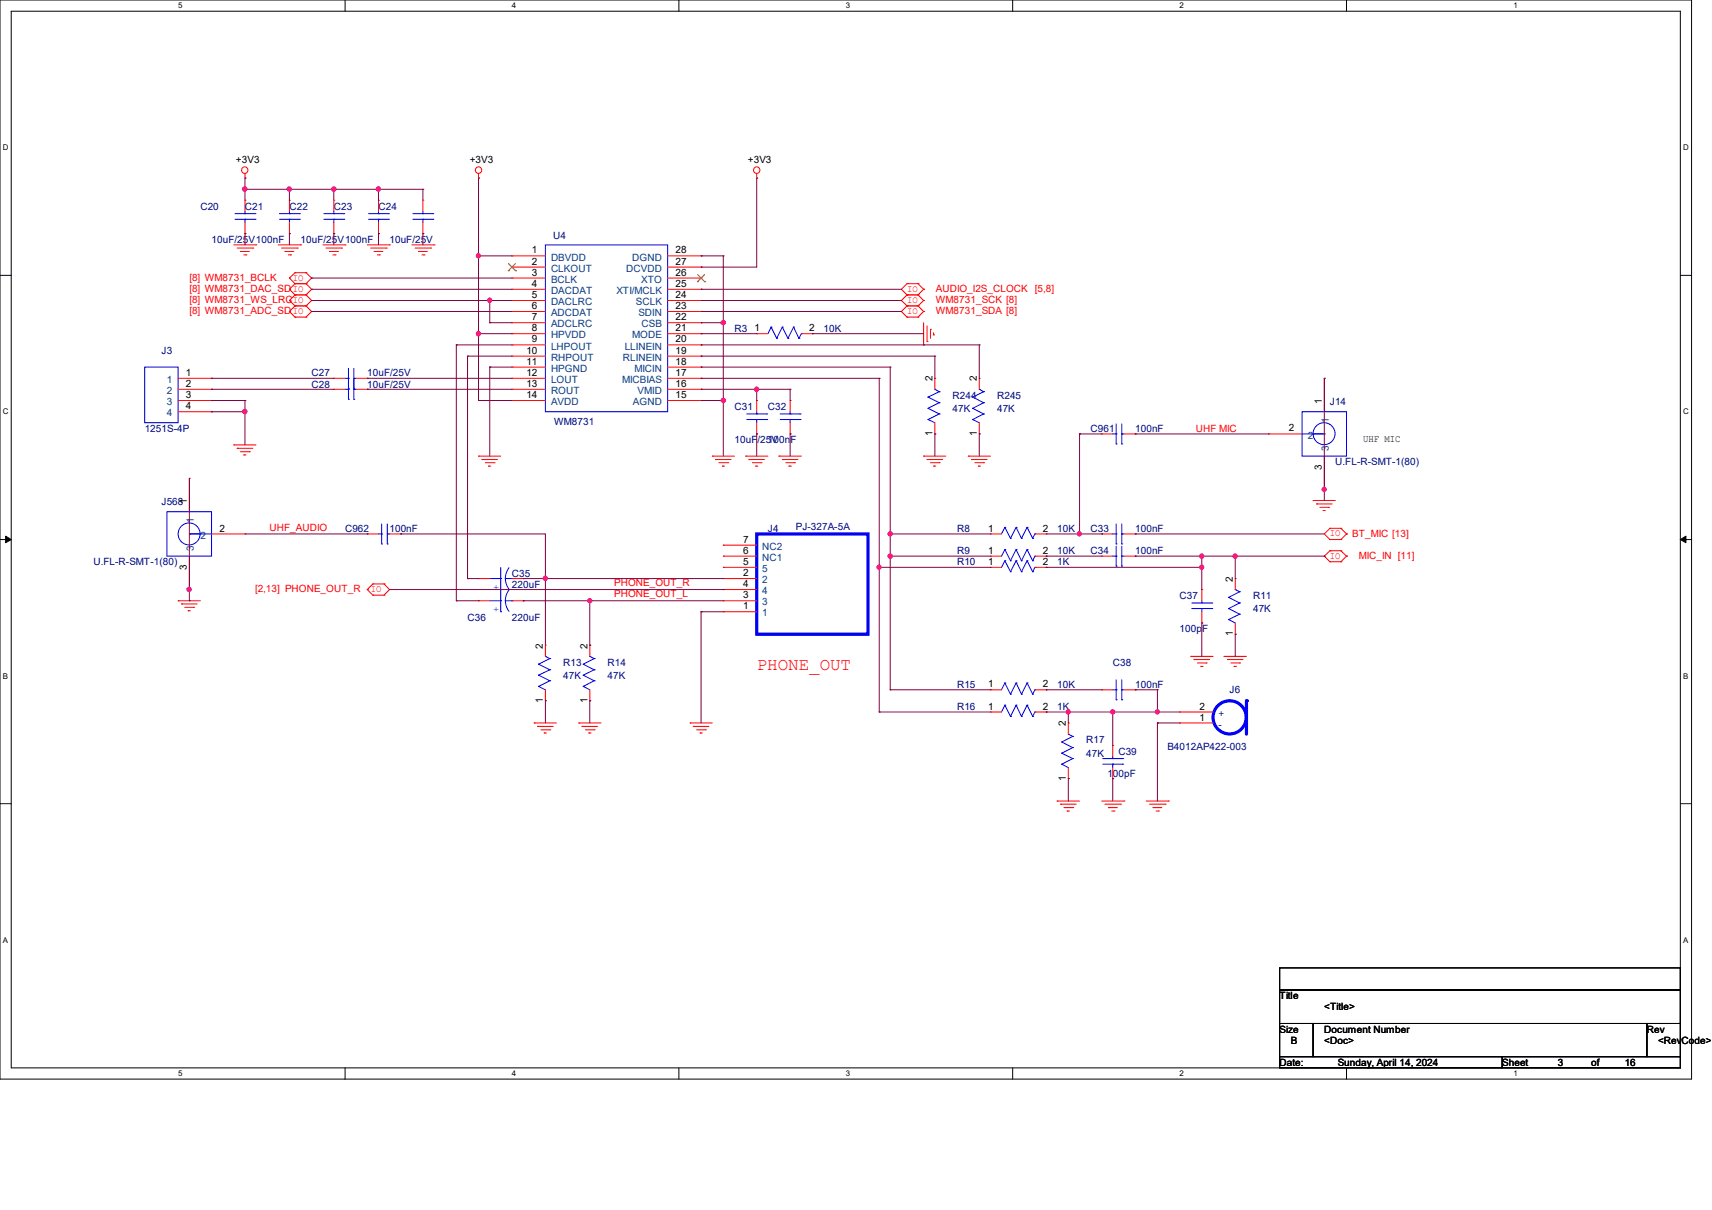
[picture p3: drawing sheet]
<svg xmlns="http://www.w3.org/2000/svg" width="297mm" height="210mm" viewBox="0 0 297 210" stroke-linecap="round" stroke-linejoin="round" font-family="sans-serif">
<g fill="none" stroke="#000" stroke-width=".17">
<path d="M0 0h293.5v187.3h-293.5zM1.9 1.9h289.6v183.4h-289.6zM59.9 0v1.9M117.8 0v1.9M175.7 0v1.9M233.6 0v1.9M0 47.8h1.9M291.5 47.8h2M0 93.6h1.9M1 93l.9 .6-.9 .6zM291.5 93.6l1-.6v1.2zM291.5 93.6h2"/>
<path d="M0 139.5h1.9M291.5 139.5h2M222 168h69.5v3.8h-69.5zM222 171.8h69.5v5.8h-69.5zM222 177.6h5.8v5.8h-5.8zM227.8 177.6h57.9v5.8h-57.9zM285.7 177.6h5.8v5.8h-5.8zM59.9 185.3v2M117.8 185.3v2M175.7 185.3v2M222 183.4h38.6v1.9h-38.6zM233.6 185.3v2"/>
<path d="M260.6 183.4h30.9v1.9h-30.9z"/>
</g>
<path d="M1 93l.9 .6-.9 .6zM291.5 93.6l1-.6v1.2z" fill="#000"/>
<g fill="none" stroke="#f00" stroke-width=".17">
<path d="M42.5 30.9h.1M42.5 34.8h.1M42.5 30.1v.8M42.5 34.8v1.9M42.5 38.6v2M50.2 34.8h.1M50.2 34.8v1.9M50.2 38.6v2M65.7 34.8h.1M65.7 34.8v1.9M65.7 38.6v2M73.4 34.8h.1"/>
<path d="M73.4 34.8v1.9M73.4 38.6v2M83 30.9h.1M83 30.1v.8M131.3 30.9h.1M131.3 30.1v.8M40.6 42.5h3.8M41.1 43.1h2.8M41.7 43.6h.1M41.7 43.6h1.6M42.3 44.2h.4M42.5 40.6h.1"/>
<path d="M42.7 44.2h.1M43.9 43.1h.1M44.4 42.5h.1M48.3 42.5h3.9M48.9 43.1h2.7M49.4 43.6h.1M49.4 43.6h1.6M50 44.2h.4M50.2 48.3h.1M50.2 50.2h.1M50.2 52.2h.1M50.2 54.1h.1"/>
<path d="M50.2 40.6h.1M50.2 48.3l1 .9M50.2 50.2l1 1M50.2 52.2l1 .9M50.2 54.1l1 .9M50.4 44.2h.1M51.2 47.3h.1M51.2 49.2h.1M51.2 51.2h.1M51.2 53.1h.1M51.2 55h.1M51.2 47.3l-1 1"/>
<path d="M51.2 47.3h1.9M51.2 49.2h1.9M51.2 53.1l-1 1M51.2 49.2l-1 1M51.2 51.2h1.9M51.2 51.2l-1 1M51.2 53.1h1.9M51.2 55h1.9M51.6 43.1h.1M52.2 42.5h.1M53.1 47.3h.1M53.1 49.2h.1"/>
<path d="M53.1 51.2h.1M53.1 53.1h.1M53.1 55h.1M53.1 47.3l1 1-1 .9M53.1 51.2l1 1-1 .9M53.1 49.2l1 1-1 1M53.1 53.1l1 1-1 .9M56 42.5h3.9M56.6 43.1h2.7M57.1 43.6h.1M57.1 43.6h1.6M57.7 44.2h.4"/>
<path d="M58.1 44.2h.1M59.3 43.1h.1M59.9 42.5h.1M63.7 42.5h3.9M64.3 43.1h2.7M64.9 43.6h.1M64.9 43.6h1.5M65.4 44.2h.4M65.7 40.6h.1M65.8 44.2h.1M67 43.1h.1M67.6 42.5h.1"/>
<path d="M71.5 42.5h3.8M72 43.1h2.7M72.6 43.6h.1M72.6 43.6h1.5M73.2 44.2h.4M73.4 40.6h.1M73.6 44.2h.1M74.7 43.1h.1M75.3 42.5h.1M88.8 44.4h.1M88.8 46.4h.1M88.8 48.3h.1"/>
<path d="M88.8 50.2h.1M88.8 52.2h.1M88.8 54.1h.1M88.8 56h.1M88.8 57.9h.1M88.8 59.9h.1M88.8 57.9h5.8M88.8 44.4h5.8M88.8 46.4h5.8M88.8 48.3h5.8M88.8 50.2h5.8M88.8 52.2h5.8"/>
<path d="M88.8 54.1h5.8M88.8 56h5.8M88.8 59.9h5.8M115.8 57.9h5.8M115.8 44.4h5.8M115.8 46.4h5.8M115.8 48.3h5.8M115.8 50.2h5.8M115.8 52.2h5.8M115.8 54.1h5.8M115.8 56h5.8M115.8 59.9h5.8"/>
<path d="M121.6 59.9h.1M121.6 57.9h.1M121.6 56h.1M121.6 54.1h.1M121.6 52.2h.1M121.6 50.2h.1M121.6 48.3h.1M121.6 46.4h.1M121.6 44.4h.1M131.3 57.9h.1M131.3 57.9h1.9M139 57.9h1.9"/>
<path d="M140.9 57.9h.1M157.4 49.2h.1M157.4 51.2h.1M157.4 53.1h.1M157.4 55h.1M157.4 49.2h1.9M157.4 51.2h1.9M157.4 53.1h1.9M157.4 55h1.9M157.4 49.2l-1 1 1 1M157.4 53.1l-1 1 1 .9M157.4 51.2l-1 1 1 .9"/>
<path d="M159.3 49.2h.1M159.3 51.2h.1M159.3 53.1h.1M159.3 55h.1M159.3 53.1l.9 1M159.3 49.2l.9 1M159.3 51.2l.9 1M160.2 59.9h.1M160.2 50.2h.1M160.2 52.2h.1M160.2 54.1h.1M160.2 56v3.9"/>
<path d="M160.2 50.2l-.9 1M160.2 52.2l-.9 .9M160.2 54.1l-.9 .9M160.8 59.3h.1M160.8 56.6v2.7M161.4 57.2h.1M161.4 57.2v1.5M162 58.1h.1M162 57.7v.4M30.9 65.7h5.8M30.9 67.6h5.8M30.9 69.5h5.8"/>
<path d="M30.9 71.5h5.8M36.7 65.7h.1M36.7 67.6h.1M36.7 69.5h.1M36.7 71.5h.1M40.6 77.2h.1M40.6 77.2h3.8M41.1 77.8h.1M41.1 77.8h2.8M41.7 78.4h1.6M42.3 79h.1M42.3 79h.4"/>
<path d="M43.3 78.4h.1M57.9 65.7h.1M57.9 67.6h.1M57.9 65.7h2M57.9 67.6h2M61.8 65.7h1.9M61.8 67.6h1.9M63.7 65.7h.1M63.7 67.6h.1M83 79.2h.1M83 79.2h3.9M83.6 79.8h.1"/>
<path d="M83.6 79.8h2.7M88.8 61.8h.1M88.8 63.7h.1M88.8 65.7h.1M88.8 67.6h.1M88.8 69.5h.1M88.8 65.7h5.8M88.8 67.6h5.8M88.8 61.8h5.8M88.8 63.7h5.8M88.8 69.5h5.8M115.8 65.7h5.8"/>
<path d="M115.8 67.6h5.8M115.8 61.8h5.8M115.8 63.7h5.8M115.8 69.5h5.8M121.6 69.5h.1M121.6 67.6h.1M121.6 65.7h.1M121.6 63.7h.1M121.6 61.8h.1M123.6 79.2h.1M123.6 79.2h3.8M124.1 79.8h.1"/>
<path d="M124.1 79.8h2.7M129.4 79.2h.1M129.4 79.2h3.8M129.9 79.8h.1M129.9 79.8h2.7M131.3 69.5h.1M131.3 75.3h.1M131.3 69.5v2M131.3 73.4v1.9M135.1 79.2h.1M135.1 79.2h3.9M135.7 79.8h.1"/>
<path d="M135.7 79.8h2.7M137.1 69.5h.1M137.1 75.3h.1M137.1 69.5v2M137.1 73.4v1.9M160.2 79.2h.1M160.2 79.2h3.9M160.8 79.8h.1M160.8 79.8h2.7M162.2 75.3h.1M162.2 65.7h.1M162.2 65.7v1.9"/>
<path d="M162.2 73.4v1.9M168 79.2h.1M168 79.2h3.8M168.5 79.8h.1M168.5 79.8h2.7M169.9 75.3h.1M169.9 65.7h.1M169.9 65.7v1.9M169.9 73.4v1.9M191.1 75.3h.1M191.1 75.3h1.9M195 75.3h1.9"/>
<path d="M196.9 75.3h.1M220.1 75.3h.1M220.1 75.3h5.8M229.7 65.7h.1M229.7 65.7v5.8M229.7 79.2v5.8M32.9 83h.1M32.9 83v5.8M32.9 96.5v5.8M36.7 92.7h5.8M42.5 92.7h.1M63.7 92.7h.1"/>
<path d="M63.7 92.7h2M67.6 92.7h1.9M69.5 92.7h.1M84.2 80.3h1.5M84.8 80.9h.1M84.8 80.9h.3M85.7 80.3h.1M124.7 80.3h1.6M125.3 80.9h.1M125.3 80.9h.4M125.5 98.5h.1M125.5 94.6h.1"/>
<path d="M125.5 96.5h.1M125.5 96.5h5.8M125.5 98.5h5.8M125.5 94.6h5.8M126.3 80.3h.1M130.5 80.3h1.5M131.1 80.9h.1M131.1 80.9h.4M132 80.3h.1M136.3 80.3h1.5M136.9 80.9h.1M136.9 80.9h.4"/>
<path d="M137.8 80.3h.1M161.4 80.3h1.5M162 80.9h.1M162 80.9h.3M162.9 80.3h.1M169.1 80.3h1.5M169.7 80.9h.1M169.7 80.9h.4M170.6 80.3h.1M171.8 96.5h.1M171.8 98.5h.1M171.8 92.7h.1"/>
<path d="M171.8 92.7h1.9M171.8 96.5h1.9M171.8 98.5h1.9M179.5 92.7h2M179.5 96.5h2M179.5 98.5h2M181.5 96.5h.1M181.5 98.5h.1M181.5 92.7h.1M191.1 96.5h.1M191.1 92.7h.1M191.1 92.7h1.9"/>
<path d="M191.1 96.5h1.9M195 92.7h1.9M195 96.5h1.9M196.9 96.5h.1M196.9 92.7h.1M227.8 86.9h.1M227.8 86.9h3.8M228.4 87.5h.1M228.4 87.5h2.7M229 88.1h1.5M229.5 88.6h.1M229.5 88.6h.4"/>
<path d="M229.7 85h.1M230.5 88.1h.1M230.7 95.6h.1M230.7 97.5h.1M230.7 91.7h.1M230.7 93.6h.1M230.7 95.6l-1 .9 1 1M230.7 95.6h1.9M230.7 97.5h1.9M230.7 91.7l-1 1 1 .9M230.7 91.7h1.9M230.7 93.6h1.9"/>
<path d="M232.6 95.6h.1M232.6 97.5h.1M232.6 91.7h.1M232.6 93.6h.1M232.6 95.6l1 .9M232.6 91.7l1 1M233.6 96.5h.1M233.6 92.7h.1M233.6 96.5l-1 1M233.6 92.7l-1 .9M30.9 104.3h.1M30.9 104.3h3.9"/>
<path d="M31.5 104.8h.1M31.5 104.8h2.7M32 105.4h1.6M32.6 106h.1M32.6 106h.4M32.9 102.3h.1M33.6 105.4h.1M63.7 102.3h.1M63.7 102.3l1 1M64.7 101.3h.1M64.7 103.3h.1M64.7 101.3l-1 1"/>
<path d="M64.7 101.3h1.9M64.7 103.3h1.9M66.6 101.3h.1M66.6 103.3h.1M66.6 101.3l1 1-1 1M83 100.4h.1M83 104.3h.1M83 104.3h2M83 100.4h2M88.8 104.3h2M88.8 100.4h2M90.8 100.4h.1"/>
<path d="M90.8 104.3h.1M94.6 112h.1M94.6 112v1.9M94.6 119.7v1.9M102.3 112h.1M102.3 112v1.9M102.3 119.7v1.9M125.5 100.4h.1M125.5 106.2h.1M125.5 104.3h.1M125.5 102.3h.1M125.5 104.3h5.8"/>
<path d="M125.5 100.4h5.8M125.5 106.2h5.8M125.5 102.3h5.8M171.8 119.7h.1M171.8 119.7h1.9M179.5 119.7h2M181.5 119.7h.1M191.1 119.7h.1M191.1 119.7h1.9M195 119.7h1.9M196.9 119.7h.1M206.6 113.9h.1"/>
<path d="M206.6 113.9h3.8M207.1 114.5h.1M207.1 114.5h2.7M207.7 115.1h1.6M208.3 115.7h.1M208.3 115.7h.4M208.5 102.3h.1M208.5 108.1h.1M208.5 102.3v2M208.5 106.2v1.9M209.3 115.1h.1M212.3 113.9h.1"/>
<path d="M212.3 113.9h3.9M212.9 114.5h.1M212.9 114.5h2.7M213.5 115.1h1.6M214.1 115.7h.1M214.1 115.7h.4M214.3 110.1h.1M214.3 100.4h.1M214.3 100.4v1.9M214.3 108.1v2M215.1 115.1h.1M92.7 125.5h.1"/>
<path d="M92.7 125.5h3.8M93.3 126.1h.1M93.3 126.1h2.7M93.9 126.7h1.5M94.4 127.2h.1M94.4 127.2h.4M94.6 121.6h.1M95.4 126.7h.1M100.4 125.5h.1M100.4 125.5h3.9M101 126.1h.1M101 126.1h2.7"/>
<path d="M101.6 126.7h1.5M102.2 127.2h.1M102.2 127.2h.3M102.3 121.6h.1M103.1 126.7h.1M119.7 125.5h.1M119.7 125.5h3.9M120.3 126.1h.1M120.3 126.1h2.7M120.9 126.7h1.5M121.5 127.2h.1M121.5 127.2h.3"/>
<path d="M122.4 126.7h.1M171.8 123.6h.1M171.8 123.6h1.9M179.5 123.6h2M181.5 123.6h.1M183.4 139h.1M183.4 139h3.9M184 139.6h.1M184 139.6h2.7M185.3 135.1h.1M185.3 125.5h.1M185.3 125.5v1.9"/>
<path d="M185.3 133.2v1.9M191.1 139h3.9M191.7 139.6h2.7M193 129.4h.1M193 135.1h.1M193 129.4v1.9M193 133.2v1.9M194.4 139.6h.1M195 139h.1M198.8 139h3.9M199.4 139.6h2.7M202.1 139.6h.1"/>
<path d="M202.7 139h.1M184.6 140.2h1.5M185.1 140.8h.1M185.1 140.8h.4M186.1 140.2h.1M192.3 140.2h.1M192.3 140.2h1.5M192.9 140.8h.4M193.3 140.8h.1M200 140.2h.1M200 140.2h1.5M200.6 140.8h.4"/>
<path d="M201 140.8h.1"/>
<circle cx="42.4" cy="29.5" r=".56"/>
<circle cx="83" cy="29.5" r=".56"/>
<circle cx="131.3" cy="29.5" r=".56"/>
</g>
<g fill="none" stroke="#00f" stroke-width=".17">
<path d="M40.8 38.1h3.4M40.8 37.1h3.4M42.5 37.1h.1M42.5 38.1h.1M42.5 36.7v.4M42.5 38.1v.5M44.2 38.1h.1M44.2 37.1h.1M48.5 38.1h3.4M48.5 37.1h3.4M50.2 37.1h.1M50.2 38.1h.1"/>
<path d="M50.2 36.7v.4M50.2 38.1v.5M51.9 38.1h.1M51.9 37.1h.1M63.9 38.1h3.5M63.9 37.1h3.5M65.7 37.1h.1M65.7 38.1h.1M65.7 36.7v.4M65.7 38.1v.5M67.4 38.1h.1M67.4 37.1h.1"/>
<path d="M71.6 38.1h3.5M71.6 37.1h3.5M73.4 37.1h.1M73.4 38.1h.1M73.4 36.7v.4M73.4 38.1v.5M75.1 38.1h.1M75.1 37.1h.1M94.6 42.5h21.2v29h-21.2zM133.8 56.8h.1M133.8 56.8l.9 1.9M133.8 56.8l-.6 1.1"/>
<path d="M134.7 58.7h.1M135.7 56.8h.1M135.7 56.8l-1 1.9M135.7 56.8l1 1.9M136.7 58.7h.1M137.7 56.8h.1M137.7 56.8l-1 1.9M137.7 56.8l.9 1.9M138.6 58.7h.1M139 57.9h.1M139 57.9l-.4 .8M25.1 63.7h5.8v9.7h-5.8z"/>
<path d="M59.9 65.7h.6M59.9 67.6h.6M60.5 67.4h.1M60.5 65.7h.1M60.5 69.3h.1M60.5 67.6h.1M60.5 63.9v5.4M61.4 65.7h.1M61.4 67.4h.1M61.4 67.6h.1M61.4 69.3h.1M61.4 65.7h.4"/>
<path d="M61.4 63.9v5.4M61.4 67.6h.4M129.5 72.8h3.5M129.5 71.8h3.5M131.3 71.8h.1M131.3 72.8h.1M131.3 71.5v.3M131.3 72.8v.6M133 72.8h.1M133 71.8h.1M135.3 72.8h3.5M135.3 71.8h3.5"/>
<path d="M137.1 71.8h.1M137.1 72.8h.1M137.1 71.5v.3M137.1 72.8v.6M138.8 72.8h.1M138.8 71.8h.1M161 70.9h.1M161 72.8h.1M161 68.9h.1M161 70.9l1.9 .9M161 72.8l1.2 .6M161 68.9l1.9 1"/>
<path d="M162.2 67.6h.1M162.2 67.6l.7 .4M162.9 71.8h.1M162.9 69.9h.1M162.9 68h.1M162.9 71.8l-1.9 1M162.9 69.9l-1.9 1M162.9 68l-1.9 .9M168.7 70.9h.1M168.7 72.8h.1M168.7 68.9h.1M168.7 70.9l1.9 .9"/>
<path d="M168.7 72.8l1.2 .6M168.7 68.9l1.9 1M169.9 67.6h.1M169.9 67.6l.7 .4M170.6 71.8h.1M170.6 69.9h.1M170.6 68h.1M170.6 71.8l-1.9 1M170.6 69.9l-1.9 1M170.6 68l-1.9 .9M193 75.3h.6M193.6 77h.1"/>
<path d="M193.6 75.3h.1M193.6 73.6v3.4M194.6 75.3h.1M194.6 77h.1M194.6 75.3h.4M194.6 73.6v3.4M225.9 71.5h7.7v7.7h-7.7zM225.9 75.3h3.8M227.8 75.3h.1M229.7 75.3h.1M29 88.8h7.7v7.7h-7.7zM32.9 92.7h.1"/>
<path d="M32.9 92.7h3.8M34.8 92.7h.1M65.7 92.7h.5M66.2 94.4h.1M66.2 92.7h.1M66.2 90.9v3.5M67.2 92.7h.1M67.2 94.4h.1M67.2 92.7h.4M67.2 90.9v3.5M86.9 98.5v7.7M88.3 98.5l-.5 1.1-.1 .8"/>
<path d="M174.3 95.4h.1M174.3 97.3h.1M174.3 91.5h.1M174.3 95.4l1 1.9M174.3 95.4l-.6 1.1M174.3 97.3l1 1.9M174.3 97.3l-.6 1.2M174.3 91.5l1 1.9M174.3 91.5l-.6 1.2M175.3 97.3h.1M175.3 99.2h.1M175.3 93.4h.1"/>
<path d="M176.3 95.4h.1M176.3 97.3h.1M176.3 91.5h.1M176.3 95.4l-1 1.9M176.3 95.4l.9 1.9M176.3 97.3l-1 1.9M176.3 97.3l.9 1.9M176.3 91.5l-1 1.9M176.3 91.5l.9 1.9M177.2 97.3h.1M177.2 99.2h.1M177.2 93.4h.1"/>
<path d="M178.2 95.4h.1M178.2 97.3h.1M178.2 91.5h.1M178.2 95.4l-1 1.9M178.2 95.4l1 1.9M178.2 97.3l-1 1.9M178.2 97.3l1 1.9M178.2 91.5l-1 1.9M178.2 91.5l1 1.9M179.2 97.3h.1M179.2 99.2h.1M179.2 93.4h.1"/>
<path d="M179.5 96.5h.1M179.5 98.5h.1M179.5 92.7h.1M179.5 96.5l-.3 .8M179.5 92.7l-.3 .7M179.5 98.5l-.3 .7M193 92.7h.6M193 96.5h.6M193.6 98.3h.1M193.6 96.5h.1M193.6 94.4h.1M193.6 92.7h.1"/>
<path d="M193.6 90.9v3.5M193.6 94.8v3.5M194.6 96.5h.1M194.6 98.3h.1M194.6 92.7h.1M194.6 94.4h.1M194.6 92.7h.4M194.6 90.9v3.5M194.6 94.8v3.5M194.6 96.5h.4M85 100.4h1.9M85 104.3h1.9"/>
<path d="M86.9 102.3h.1M86.9 100.4h.1M86.9 106.2h.1M86.9 104.3h.1M87.7 100.4l.2 1.2 .4 .7M87.7 104.3l.2 1.1 .4 .7M87.7 100.4h1.1M87.7 104.3h1.1M88.3 102.4l-.5 1.1-.1 .8M88.8 100.4h.1M88.8 104.3h.1M93.4 117.2h.1"/>
<path d="M93.4 119.1h.1M93.4 115.3h.1M93.4 117.2l2 1M93.4 119.1l1.2 .6M93.4 115.3l2 .9M94.6 113.9h.1M94.6 113.9l.8 .4M95.4 118.2h.1M95.4 116.2h.1M95.4 114.3h.1M95.4 118.2l-2 .9M95.4 116.2l-2 1"/>
<path d="M95.4 114.3l-2 1M101.2 117.2h.1M101.2 119.1h.1M101.2 115.3h.1M101.2 117.2l1.9 1M101.2 119.1l1.1 .6M101.2 115.3l1.9 .9M102.3 113.9h.1M102.3 113.9l.8 .4M103.1 118.2h.1M103.1 116.2h.1M103.1 114.3h.1"/>
<path d="M103.1 118.2l-1.9 .9M103.1 116.2l-1.9 1M103.1 114.3l-1.9 1M174.3 118.5h.1M174.3 118.5l1 2M174.3 118.5l-.6 1.2M176.3 118.5h.1M176.3 118.5l-1 2M176.3 118.5l.9 2M178.2 118.5h.1M178.2 118.5l-1 2M178.2 118.5l1 2"/>
<path d="M179.5 119.7h.1M179.5 119.7l-.3 .8M193 119.7h.6M193.6 119.7h.1M193.6 118v3.5M194.6 119.7h.1M194.6 118v3.5M194.6 119.7h.4M206.8 105.6h3.4M206.8 104.6h3.4M208.5 104.6h.1M208.5 105.6h.1"/>
<path d="M208.5 104.3v.3M208.5 105.6v.6M210.2 105.6h.1M210.2 104.6h.1M213.1 105.6h.1M213.1 107.5h.1M213.1 103.7h.1M213.1 105.6l2 1M213.1 107.5l1.2 .6M213.1 103.7l2 .9M214.3 102.3h.1M214.3 102.3l.8 .4"/>
<path d="M215.1 106.6h.1M215.1 104.6h.1M215.1 102.7h.1M215.1 106.6l-2 .9M215.1 104.6l-2 1M215.1 102.7l-2 1M174.3 122.4h.1M174.3 122.4l1 1.9M174.3 122.4l-.6 1.2M175.3 124.3h.1M175.3 120.5h.1M176.3 122.4h.1"/>
<path d="M176.3 122.4l-1 1.9M176.3 122.4l.9 1.9M177.2 124.3h.1M177.2 120.5h.1M178.2 122.4h.1M178.2 122.4l-1 1.9M178.2 122.4l1 1.9M179.2 124.3h.1M179.2 120.5h.1M179.5 123.6h.1M179.5 123.6l-.3 .7M184.2 130.7h.1"/>
<path d="M184.2 132.6h.1M184.2 128.8h.1M184.2 130.7l1.9 1M184.2 132.6l1.1 .6M184.2 128.8l1.9 1M185.3 127.4h.1M185.3 127.4l.8 .4M186.1 131.7h.1M186.1 129.8h.1M186.1 127.8h.1M186.1 131.7l-1.9 .9M186.1 129.8l-1.9 .9"/>
<path d="M186.1 127.8l-1.9 1M191.3 132.6h3.5M191.3 131.7h3.5M193 131.7h.1M193 132.6h.1M193 131.3v.4M193 132.6v.6M193.6 121.5h.1M194.6 121.5h.1M194.8 132.6h.1M194.8 131.7h.1"/>
<circle cx="229.7" cy="75.3" r="1.91"/>
<circle cx="32.8" cy="92.7" r="1.91"/>
</g>
<path d="M88.2 47h.1M88.2 45.8l1.3 1.2M89.4 45.8l-1.2 1.2M89.5 47h.1M121 48.9h.1M121 47.7l1.3 1.2M122.2 47.7l-1.2 1.2M122.3 48.9h.1" fill="none" stroke="#804000" stroke-width=".17"/>
<g fill="none" stroke="#00f" stroke-width=".55">
<path d="M131.3 92.7h19.3v17.4h-19.3zM216.2 121.6v5.8"/>
<circle cx="213.3" cy="124.5" r="2.88"/>
</g>
<circle cx="216.2" cy="121.6" r=".28" fill="#00f"/>
<path d="M57.9 34.8h.1M57.9 34.8v1.9M57.9 38.6v2M57.9 40.6h.1M204.6 125.5h.1M204.6 123.6h.1M204.6 125.5h5.8M204.6 123.6h5.8" fill="none" stroke="#f00" stroke-width=".17"/>
<path d="M56.2 38.1h3.4M56.2 37.1h3.4M57.9 37.1h.1M57.9 38.1h.1M57.9 36.7v.4M57.9 38.1v.5M59.6 38.1h.1M59.6 37.1h.1" fill="none" stroke="#00f" stroke-width=".17"/>
<path d="M83 30.9h.1M83 30.9v27M83 44.4h.1M83 44.4h5.8M83 69.5h.1M83 69.5h5.8" fill="none" stroke="#800040" stroke-width=".17"/>
<circle cx="83" cy="57.9" r=".37" fill="#f0f"/>
<circle cx="83" cy="57.9" r=".37" fill="none" stroke="#f0f" stroke-width=".17"/>
<circle cx="83" cy="44.4" r=".36" fill="#f0f"/>
<circle cx="83" cy="44.4" r=".36" fill="none" stroke="#f0f" stroke-width=".17"/>
<path d="M54.1 48.3h.1M54.1 50.2h.1M54.1 52.2h.1M54.1 48.3h34.7M54.1 50.2h34.7M54.1 52.2h30.9M83 57.9h.1M83 57.9h5.8M83 57.9v11.6" fill="none" stroke="#800040" stroke-width=".17"/>
<circle cx="84.9" cy="52.1" r=".37" fill="#f0f"/>
<circle cx="84.9" cy="52.1" r=".37" fill="none" stroke="#f0f" stroke-width=".17"/>
<g fill="none" stroke="#800040" stroke-width=".17">
<path d="M54.1 54.1h.1M54.1 54.1h34.7M36.7 65.7h.1M36.7 67.6h.1M36.7 65.7h21.2M36.7 67.6h21.2M63.7 65.7h.1M63.7 67.6h.1M63.7 65.7h25.1M63.7 67.6h25.1M85 63.7h.1M85 63.7v15.5"/>
<path d="M85 63.7h3.8M125.5 69.5h.1M125.5 69.5v9.7"/>
</g>
<circle cx="125.5" cy="69.5" r=".37" fill="#f0f"/>
<circle cx="125.5" cy="69.5" r=".37" fill="none" stroke="#f0f" stroke-width=".17"/>
<path d="M125.5 44.4h.1M125.5 44.4v11.6M121.6 69.5h.1M121.6 69.5h3.9" fill="none" stroke="#800040" stroke-width=".17"/>
<circle cx="125.5" cy="56" r=".37" fill="#f0f"/>
<circle cx="125.5" cy="56" r=".37" fill="none" stroke="#f0f" stroke-width=".17"/>
<path d="M42.5 30.9h.1M42.5 30.9v2M131.3 30.9h.1M131.3 30.9v15.5h-9.7M121.6 44.4h.1M121.6 46.4h.1M121.6 44.4h3.9" fill="none" stroke="#800040" stroke-width=".17"/>
<circle cx="42.5" cy="32.8" r=".38" fill="#f0f"/>
<circle cx="42.5" cy="32.8" r=".38" fill="none" stroke="#f0f" stroke-width=".17"/>
<path d="M42.5 32.9h.1M42.5 32.9v1.9M50.2 32.9h.1M50.2 32.9v1.9M57.9 32.9h.1M57.9 32.9v1.9M42.5 40.6h.1M42.5 40.6v1.9M50.2 40.6h.1M50.2 40.6v1.9M57.9 40.6h.1M57.9 40.6v1.9" fill="none" stroke="#800040" stroke-width=".17"/>
<circle cx="57.9" cy="32.8" r=".38" fill="#f0f"/>
<circle cx="57.9" cy="32.8" r=".38" fill="none" stroke="#f0f" stroke-width=".17"/>
<path d="M50.2 32.9h.1M50.2 32.9h7.7M65.7 32.9h.1M65.7 32.9h7.7M65.7 32.9v1.9M73.4 32.9h.1M73.4 32.9v1.9M65.7 40.6h.1M65.7 40.6v1.9M73.4 40.6h.1M73.4 40.6v1.9" fill="none" stroke="#800040" stroke-width=".17"/>
<circle cx="65.6" cy="32.8" r=".37" fill="#f0f"/>
<circle cx="65.6" cy="32.8" r=".37" fill="none" stroke="#f0f" stroke-width=".17"/>
<path d="M42.5 32.9h.1M42.5 32.9h7.7" fill="none" stroke="#800040" stroke-width=".17"/>
<circle cx="50.2" cy="32.8" r=".37" fill="#f0f"/>
<circle cx="50.2" cy="32.8" r=".37" fill="none" stroke="#f0f" stroke-width=".17"/>
<g fill="none" stroke="#800040" stroke-width=".17">
<path d="M57.9 32.9h.1M57.9 32.9h7.8M121.6 56h.1M121.6 50.2h.1M121.6 52.2h.1M121.6 54.1h.1M121.6 57.9h.1M121.6 59.9h.1M121.6 56h3.9M121.6 50.2h34.8M121.6 52.2h34.8M121.6 54.1h34.8"/>
<path d="M121.6 57.9h9.7M121.6 59.9h48.3M125.5 56h.1M125.5 56v13.5M140.9 57.9h.1M140.9 57.9h19.3M121.6 61.8h.1M121.6 61.8h40.6M208.5 96.5h.1M208.5 96.5v2M214.3 96.5h.1M214.3 96.5v3.9"/>
<path d="M214.3 96.5h15.4M229.7 96.5h.1M208.5 108.1h.1M208.5 108.1v5.8M214.3 110.1h.1M214.3 110.1v3.8"/>
</g>
<circle cx="214.3" cy="96.5" r=".37" fill="#f0f"/>
<circle cx="214.3" cy="96.5" r=".37" fill="none" stroke="#f0f" stroke-width=".17"/>
<path d="M181.5 96.5h.1M181.5 98.5h.1M181.5 96.5h9.6M181.5 98.5h27M196.9 96.5h.1M196.9 96.5h11.6" fill="none" stroke="#800040" stroke-width=".17"/>
<circle cx="208.5" cy="98.4" r=".36" fill="#f0f"/>
<circle cx="208.5" cy="98.4" r=".36" fill="none" stroke="#f0f" stroke-width=".17"/>
<path d="M208.5 98.5h.1M208.5 96.5h.1M208.5 98.5v3.8M208.5 96.5h5.8" fill="none" stroke="#800040" stroke-width=".17"/>
<circle cx="208.5" cy="96.5" r=".37" fill="#f0f"/>
<circle cx="208.5" cy="96.5" r=".37" fill="none" stroke="#f0f" stroke-width=".17"/>
<path d="M90.8 100.4h.1M90.8 104.3h.1M90.8 100.4h3.8M90.8 104.3h34.7M102.3 104.3h.1M94.6 121.6h.1M94.6 121.6v3.9M102.3 121.6h.1M102.3 121.6v3.9" fill="none" stroke="#800040" stroke-width=".17"/>
<circle cx="102.3" cy="104.2" r=".36" fill="#f0f"/>
<circle cx="102.3" cy="104.2" r=".36" fill="none" stroke="#f0f" stroke-width=".17"/>
<g fill="none" stroke="#800040" stroke-width=".17">
<path d="M79.2 59.9h.1M79.2 59.9h9.6M79.2 59.9v44.4M81.1 61.8h.1M81.1 61.8h7.7M81.1 61.8v38.6M121.6 63.7h.1M121.6 65.7h.1M121.6 63.7h32.8M121.6 65.7h30.9M152.5 65.7h.1M152.5 65.7v32.8"/>
<path d="M154.4 63.7h.1M154.4 63.7v29M154.4 96.5h.1M154.4 96.5h17.4M81.1 100.4h.1M102.3 112h.1M102.3 104.3v7.7"/>
</g>
<circle cx="152.5" cy="98.4" r=".36" fill="#f0f"/>
<circle cx="152.5" cy="98.4" r=".36" fill="none" stroke="#f0f" stroke-width=".17"/>
<path d="M36.7 69.5h.1M36.7 71.5h.1M36.7 69.5h5.8M42.5 69.5h.1M42.5 69.5v2h-5.8M152.5 98.5h.1M152.5 98.5h19.3" fill="none" stroke="#800040" stroke-width=".17"/>
<circle cx="42.5" cy="71.4" r=".38" fill="#f0f"/>
<circle cx="42.5" cy="71.4" r=".38" fill="none" stroke="#f0f" stroke-width=".17"/>
<path d="M42.5 71.5h.1M42.5 71.5v5.7M121.6 67.6h.1M121.6 67.6h9.7M131.3 75.3h.1M131.3 75.3v3.9M137.1 75.3h.1M137.1 75.3v3.9" fill="none" stroke="#800040" stroke-width=".17"/>
<circle cx="131.2" cy="67.6" r=".37" fill="#f0f"/>
<circle cx="131.2" cy="67.6" r=".37" fill="none" stroke="#f0f" stroke-width=".17"/>
<g fill="none" stroke="#800040" stroke-width=".17">
<path d="M85 52.2h.1M85 56h.1M85 52.2v3.8M85 52.2h3.8M85 56h3.8M131.3 67.6h.1M131.3 67.6v1.9M131.3 67.6h5.8M137.1 67.6h.1M137.1 67.6v1.9M67.6 102.3h57.9M121.6 106.2h.1"/>
<path d="M121.6 106.2h3.9M121.6 106.2v19.3M125.5 102.3h.1M181.5 123.6h.1M181.5 123.6h3.8M193 135.1h.1M193 123.6h.1M193 123.6v5.8M193 135.1v3.9M193 123.6h7.8M200.8 125.5h.1M200.8 125.5v13.5"/>
<path d="M200.8 125.5h3.8"/>
</g>
<circle cx="185.3" cy="123.5" r=".36" fill="#f0f"/>
<circle cx="185.3" cy="123.5" r=".36" fill="none" stroke="#f0f" stroke-width=".17"/>
<g fill="none" stroke="#800040" stroke-width=".17">
<path d="M152.5 98.5h.1M152.5 98.5v25.1M154.4 96.5h.1M154.4 96.5v23.2M154.4 119.7h.1M154.4 119.7h17.4M181.5 119.7h.1M181.5 119.7h9.6M152.5 123.6h.1M152.5 123.6h19.3M185.3 135.1h.1M185.3 123.6h.1"/>
<path d="M185.3 123.6h7.7M185.3 123.6v1.9M185.3 135.1v3.9"/>
</g>
<circle cx="193.1" cy="123.5" r=".37" fill="#f0f"/>
<circle cx="193.1" cy="123.5" r=".37" fill="none" stroke="#f0f" stroke-width=".17"/>
<path d="M196.9 119.7h.1M196.9 119.7h3.9M200.8 119.7h.1M200.8 119.7v3.9M200.8 123.6h.1M200.8 123.6h3.8" fill="none" stroke="#800040" stroke-width=".17"/>
<circle cx="200.8" cy="123.5" r=".36" fill="#f0f"/>
<circle cx="200.8" cy="123.5" r=".36" fill="none" stroke="#f0f" stroke-width=".17"/>
<path d="M154.4 92.7h.1M154.4 92.7h17.4M154.4 92.7v3.8M94.6 100.4h.1M94.6 100.4h30.9M94.6 100.4v11.6" fill="none" stroke="#800040" stroke-width=".17"/>
<circle cx="154.4" cy="96.5" r=".38" fill="#f0f"/>
<circle cx="154.4" cy="96.5" r=".38" fill="none" stroke="#f0f" stroke-width=".17"/>
<circle cx="154.4" cy="92.6" r=".37" fill="#f0f"/>
<circle cx="154.4" cy="92.6" r=".37" fill="none" stroke="#f0f" stroke-width=".17"/>
<path d="M181.5 92.7h5.8M187.3 92.7h.1" fill="none" stroke="#800040" stroke-width=".17"/>
<circle cx="187.3" cy="92.6" r=".37" fill="#f0f"/>
<circle cx="187.3" cy="92.6" r=".37" fill="none" stroke="#f0f" stroke-width=".17"/>
<g fill="none" stroke="#800040" stroke-width=".17">
<path d="M169.9 59.9h.1M169.9 59.9v5.8M162.2 75.3h.1M162.2 61.8h.1M162.2 61.8v3.9M162.2 75.3v3.9M169.9 75.3h.1M169.9 75.3v3.9M187.3 75.3h.1M187.3 75.3v17.4h3.8M187.3 75.3h3.8M196.9 75.3h.1"/>
<path d="M196.9 75.3h23.2M229.7 65.7h.1M229.7 65.7v21.2M191.1 92.7h.1M196.9 92.7h.1M196.9 92.7h32.8M229.7 85h.1M79.2 104.3h.1M79.2 104.3h3.8M81.1 100.4h.1M81.1 100.4h1.9"/>
</g>
<circle cx="229.7" cy="84.9" r=".36" fill="#f0f"/>
<circle cx="229.7" cy="84.9" r=".36" fill="none" stroke="#f0f" stroke-width=".17"/>
<path d="M69.5 92.7h.1M69.5 92.7h25.1v7.7M94.6 100.4h.1" fill="none" stroke="#800040" stroke-width=".17"/>
<circle cx="94.6" cy="100.4" r=".37" fill="#f0f"/>
<circle cx="94.6" cy="100.4" r=".37" fill="none" stroke="#f0f" stroke-width=".17"/>
<path d="M32.9 83v19.3M42.5 92.7h21.2M63.7 92.7h.1M32.9 102.3h.1" fill="none" stroke="#800040" stroke-width=".17"/>
<circle cx="32.8" cy="102.3" r=".37" fill="#f0f"/>
<circle cx="32.8" cy="102.3" r=".37" fill="none" stroke="#f0f" stroke-width=".17"/>
<path d="M32.9 104.3h.1M32.9 102.3v2" fill="none" stroke="#800040" stroke-width=".17"/>
<circle cx="83" cy="57.9" r=".37" fill="#f0f"/>
<circle cx="83" cy="57.9" r=".37" fill="none" stroke="#f0f" stroke-width=".17"/>
<circle cx="83" cy="44.4" r=".36" fill="#f0f"/>
<circle cx="83" cy="44.4" r=".36" fill="none" stroke="#f0f" stroke-width=".17"/>
<circle cx="84.9" cy="52.1" r=".37" fill="#f0f"/>
<circle cx="84.9" cy="52.1" r=".37" fill="none" stroke="#f0f" stroke-width=".17"/>
<circle cx="125.5" cy="69.5" r=".37" fill="#f0f"/>
<circle cx="125.5" cy="69.5" r=".37" fill="none" stroke="#f0f" stroke-width=".17"/>
<circle cx="125.5" cy="56" r=".37" fill="#f0f"/>
<circle cx="125.5" cy="56" r=".37" fill="none" stroke="#f0f" stroke-width=".17"/>
<circle cx="42.5" cy="32.8" r=".38" fill="#f0f"/>
<circle cx="42.5" cy="32.8" r=".38" fill="none" stroke="#f0f" stroke-width=".17"/>
<circle cx="57.9" cy="32.8" r=".38" fill="#f0f"/>
<circle cx="57.9" cy="32.8" r=".38" fill="none" stroke="#f0f" stroke-width=".17"/>
<circle cx="65.6" cy="32.8" r=".37" fill="#f0f"/>
<circle cx="65.6" cy="32.8" r=".37" fill="none" stroke="#f0f" stroke-width=".17"/>
<circle cx="50.2" cy="32.8" r=".37" fill="#f0f"/>
<circle cx="50.2" cy="32.8" r=".37" fill="none" stroke="#f0f" stroke-width=".17"/>
<circle cx="214.3" cy="96.5" r=".37" fill="#f0f"/>
<circle cx="214.3" cy="96.5" r=".37" fill="none" stroke="#f0f" stroke-width=".17"/>
<circle cx="208.5" cy="98.4" r=".36" fill="#f0f"/>
<circle cx="208.5" cy="98.4" r=".36" fill="none" stroke="#f0f" stroke-width=".17"/>
<circle cx="208.5" cy="96.5" r=".37" fill="#f0f"/>
<circle cx="208.5" cy="96.5" r=".37" fill="none" stroke="#f0f" stroke-width=".17"/>
<circle cx="102.3" cy="104.2" r=".36" fill="#f0f"/>
<circle cx="102.3" cy="104.2" r=".36" fill="none" stroke="#f0f" stroke-width=".17"/>
<circle cx="152.5" cy="98.4" r=".36" fill="#f0f"/>
<circle cx="152.5" cy="98.4" r=".36" fill="none" stroke="#f0f" stroke-width=".17"/>
<circle cx="42.5" cy="71.4" r=".38" fill="#f0f"/>
<circle cx="42.5" cy="71.4" r=".38" fill="none" stroke="#f0f" stroke-width=".17"/>
<circle cx="131.2" cy="67.6" r=".37" fill="#f0f"/>
<circle cx="131.2" cy="67.6" r=".37" fill="none" stroke="#f0f" stroke-width=".17"/>
<circle cx="185.3" cy="123.5" r=".36" fill="#f0f"/>
<circle cx="185.3" cy="123.5" r=".36" fill="none" stroke="#f0f" stroke-width=".17"/>
<circle cx="193.1" cy="123.5" r=".37" fill="#f0f"/>
<circle cx="193.1" cy="123.5" r=".37" fill="none" stroke="#f0f" stroke-width=".17"/>
<circle cx="200.8" cy="123.5" r=".36" fill="#f0f"/>
<circle cx="200.8" cy="123.5" r=".36" fill="none" stroke="#f0f" stroke-width=".17"/>
<circle cx="154.4" cy="96.5" r=".38" fill="#f0f"/>
<circle cx="154.4" cy="96.5" r=".38" fill="none" stroke="#f0f" stroke-width=".17"/>
<circle cx="154.4" cy="92.6" r=".37" fill="#f0f"/>
<circle cx="154.4" cy="92.6" r=".37" fill="none" stroke="#f0f" stroke-width=".17"/>
<circle cx="187.3" cy="92.6" r=".37" fill="#f0f"/>
<circle cx="187.3" cy="92.6" r=".37" fill="none" stroke="#f0f" stroke-width=".17"/>
<circle cx="229.7" cy="84.9" r=".36" fill="#f0f"/>
<circle cx="229.7" cy="84.9" r=".36" fill="none" stroke="#f0f" stroke-width=".17"/>
<circle cx="94.6" cy="100.4" r=".37" fill="#f0f"/>
<circle cx="94.6" cy="100.4" r=".37" fill="none" stroke="#f0f" stroke-width=".17"/>
<circle cx="32.8" cy="102.3" r=".37" fill="#f0f"/>
<circle cx="32.8" cy="102.3" r=".37" fill="none" stroke="#f0f" stroke-width=".17"/>
<text font-size="3" fill="#f00" x="131.3" y="116.3">PHONE_OUT</text>
<g font-size="1.7">
<text x="40.9" y="28.3">+3V3</text>
<text x="81.5" y="28.3">+3V3</text>
<text x="129.8" y="28.3">+3V3</text>
<text x="92.3" y="44">1</text>
<text x="92.3" y="45.9">2</text>
<text x="92.3" y="47.8">3</text>
<text x="117.2" y="47.8">26</text>
<text x="117.2" y="45.9">27</text>
<text x="117.2" y="44">28</text>
<text x="92.3" y="49.8">4</text>
<text x="92.3" y="51.7">5</text>
<text x="92.3" y="53.6">6</text>
<text x="117.2" y="53.6">23</text>
<text x="117.2" y="51.7">24</text>
<text x="117.2" y="49.8">25</text>
<text x="92.3" y="55.6">7</text>
<text x="92.3" y="57.5">8</text>
<text x="92.3" y="59.4">9</text>
<text x="117.2" y="59.4">20</text>
<text x="117.2" y="57.5">21</text>
<text x="117.2" y="55.6">22</text>
<text x="130.9" y="57.5">1</text>
<text x="140.4" y="57.5">2</text>
<text x="32.3" y="65.2">1</text>
<text x="91.3" y="61.4">10</text>
<text x="91.3" y="63.3">11</text>
<text x="91.3" y="65.2">12</text>
<text x="117.2" y="65.2">17</text>
<text x="117.2" y="63.3">18</text>
<text x="117.2" y="61.4">19</text>
<text x="32.3" y="67.1">2</text>
<text x="32.3" y="69.1">3</text>
<text x="32.3" y="71">4</text>
<text x="91.3" y="67.1">13</text>
<text x="91.3" y="69.1">14</text>
<text x="117.2" y="69.1">15</text>
<text x="117.2" y="67.1">16</text>
<text x="161.8" y="66.2" transform="rotate(-90 161.8 66.2)">2</text>
<text x="169.5" y="66.2" transform="rotate(-90 169.5 66.2)">2</text>
<text x="229.3" y="70.1" transform="rotate(-90 229.3 70.1)">1</text>
<text x="161.8" y="75.7" transform="rotate(-90 161.8 75.7)">1</text>
<text x="169.5" y="75.7" transform="rotate(-90 169.5 75.7)">1</text>
<text x="223.6" y="74.9">2</text>
<text x="236.5" y="76.7">UHF MIC</text>
<text x="229.3" y="81.5" transform="rotate(-90 229.3 81.5)">3</text>
<text x="32.4" y="87.5" transform="rotate(-90 32.4 87.5)">1</text>
<text x="38.1" y="92.2">2</text>
<text x="128.9" y="94.2">7</text>
<text x="171.4" y="92.2">1</text>
<text x="180.9" y="92.2">2</text>
<text x="32.4" y="98.8" transform="rotate(-90 32.4 98.8)">3</text>
<text x="128.9" y="100">2</text>
<text x="128.9" y="98">5</text>
<text x="128.9" y="96.1">6</text>
<text x="128.9" y="101.9">4</text>
<text x="171.4" y="96.1">1</text>
<text x="171.4" y="98">1</text>
<text x="180.9" y="96.1">2</text>
<text x="180.9" y="98">2</text>
<text x="213.9" y="101" transform="rotate(-90 213.9 101)">2</text>
<text x="128.9" y="105.7">1</text>
<text x="128.9" y="103.8">3</text>
<text x="94.2" y="112.6" transform="rotate(-90 94.2 112.6)">2</text>
<text x="101.9" y="112.6" transform="rotate(-90 101.9 112.6)">2</text>
<text x="213.9" y="110.4" transform="rotate(-90 213.9 110.4)">1</text>
<text x="171.4" y="119.3">1</text>
<text x="180.9" y="119.3">2</text>
<text x="94.2" y="122" transform="rotate(-90 94.2 122)">1</text>
<text x="101.9" y="122" transform="rotate(-90 101.9 122)">1</text>
<text x="171.4" y="123.1">1</text>
<text x="180.9" y="123.1">2</text>
<text x="208.1" y="125.1">1</text>
<text x="208.1" y="123.1">2</text>
<text x="184.9" y="126.1" transform="rotate(-90 184.9 126.1)">2</text>
<text x="184.9" y="135.6" transform="rotate(-90 184.9 135.6)">1</text>
<text x="222" y="173.4">Title</text>
<text x="222" y="179.2">Size</text>
<text x="229.7" y="179.2">Document Number</text>
<text x="229.7" y="175.3">&lt;Title&gt;</text>
<text x="285.7" y="179.2">Rev</text>
<text x="222" y="185">Date:</text>
<text x="223.9" y="181.1">B</text>
<text x="229.7" y="181.1">&lt;Doc&gt;</text>
<text x="232.1" y="185">Sunday, April 14, 2024</text>
<text x="260.6" y="185">Sheet</text>
<text x="270.3" y="185">3</text>
<text x="276.1" y="185">of</text>
<text x="281.9" y="185">16</text>
<text x="287.7" y="181.1">&lt;Rev</text>
<text x="291.7" y="181.1">Co</text>
<text x="294" y="181.1">de&gt;</text>
</g>
<g font-size="1.7" fill="#000080">
<text x="34.8" y="36.4">C20</text>
<text x="42.5" y="36.4">C21</text>
<text x="50.2" y="36.4">C22</text>
<text x="57.9" y="36.4">C23</text>
<text x="65.7" y="36.4">C24</text>
<text x="96" y="41.4">U4</text>
<text x="36.7" y="42.2">10uF/25V100nF</text>
<text x="52.2" y="42.2">10uF/25V100nF</text>
<text x="67.6" y="42.2">10uF/25V</text>
<text x="127.4" y="57.6">R3</text>
<text x="142.9" y="57.6">10K</text>
<text x="28" y="61.5">J3</text>
<text x="54.1" y="65.3">C27</text>
<text x="63.7" y="65.3">10uF/25V</text>
<text x="54.1" y="67.3">C28</text>
<text x="63.7" y="67.3">10uF/25V</text>
<text x="127.4" y="71.1">C31</text>
<text x="133.2" y="71.1">C32</text>
<text x="165.3" y="69.2">R244</text>
<text x="165.3" y="71.5">47K</text>
<text x="173" y="69.2">R245</text>
<text x="173" y="71.5">47K</text>
<text x="230.7" y="70.4">J14</text>
<text x="25.1" y="75">1251S-4P</text>
<text x="96.1" y="73.8">WM8731</text>
<text x="127.4" y="76.9">10uF</text>
<text x="131.4" y="76.9">/251V00n</text>
<text x="137.1" y="76.9">F</text>
<text x="189.2" y="75">C961</text>
<text x="196.9" y="75">100nF</text>
<text x="231.6" y="80.8">U.FL-R-SMT-1(80)</text>
<text x="28" y="87.7">J568</text>
<text x="59.9" y="92.4">C962</text>
<text x="67.6" y="92.4">100nF</text>
<text x="133.2" y="92.4">J4</text>
<text x="138" y="91.9">PJ-327A-5A</text>
<text x="166" y="92.4">R8</text>
<text x="183.4" y="92.4">10K</text>
<text x="189.2" y="92.4">C33</text>
<text x="196.9" y="92.4">100nF</text>
<text x="16.2" y="98.1">U.FL-R-SMT-1(80)</text>
<text x="88.8" y="100.1">C35</text>
<text x="166" y="96.2">R9</text>
<text x="166" y="98.1">R10</text>
<text x="183.4" y="96.2">10K</text>
<text x="183.4" y="98.1">1K</text>
<text x="189.2" y="96.2">C34</text>
<text x="196.9" y="96.2">100nF</text>
<text x="81.1" y="107.8">C36</text>
<text x="88.8" y="102">220uF</text>
<text x="88.8" y="107.8">220uF</text>
<text x="204.6" y="103.9">C37</text>
<text x="217.4" y="103.9">R11</text>
<text x="217.4" y="106.3">47K</text>
<text x="204.6" y="109.7">100p</text>
<text x="208.5" y="109.7">F</text>
<text x="97.7" y="115.5">R13</text>
<text x="97.7" y="117.9">47K</text>
<text x="105.4" y="115.5">R14</text>
<text x="105.4" y="117.9">47K</text>
<text x="166" y="119.4">R15</text>
<text x="183.4" y="119.4">10K</text>
<text x="193" y="115.5">C38</text>
<text x="196.9" y="119.4">100nF</text>
<text x="166" y="123.2">R16</text>
<text x="183.4" y="123.2">1K</text>
<text x="213.3" y="120.4">J6</text>
<text x="188.4" y="129">R17</text>
<text x="188.4" y="131.4">47K</text>
<text x="194" y="131">C39</text>
<text x="202.5" y="130.2">B4012AP422-003</text>
<text x="192.1" y="134.8">100pF</text>
</g>
<g font-size="1.7" fill="#004080">
<text x="95.6" y="45.2">DBVDD</text>
<text x="95.6" y="47.2">CLKOUT</text>
<text x="108.6" y="47.2">DCVDD</text>
<text x="109.7" y="45.2">DGND</text>
<text x="95.6" y="49.1">BCLK</text>
<text x="95.6" y="51">DACDAT</text>
<text x="95.6" y="53">DACLRC</text>
<text x="106.9" y="51">XTI/MCLK</text>
<text x="110.3" y="53">SCLK</text>
<text x="111.3" y="49.1">XTO</text>
<text x="95.6" y="54.9">ADCDAT</text>
<text x="95.6" y="56.8">ADCLRC</text>
<text x="95.6" y="58.7">HPVDD</text>
<text x="109.7" y="58.7">MODE</text>
<text x="110.7" y="54.9">SDIN</text>
<text x="111.3" y="56.8">CSB</text>
<text x="95.6" y="60.7">LHPOUT</text>
<text x="95.6" y="62.6">RHPOUT</text>
<text x="95.6" y="64.5">HPGND</text>
<text x="108.1" y="62.6">RLINEIN</text>
<text x="108.4" y="60.7">LLINEIN</text>
<text x="110.1" y="64.5">MICIN</text>
<text x="29" y="66.5">1</text>
<text x="29" y="68.4">2</text>
<text x="29" y="70.3">3</text>
<text x="95.6" y="66.5">LOUT</text>
<text x="95.6" y="68.4">ROUT</text>
<text x="95.6" y="70.3">AVDD</text>
<text x="107.9" y="66.5">MICBIAS</text>
<text x="109.8" y="70.3">AGND</text>
<text x="110.6" y="68.4">VMID</text>
<text x="29" y="72.3">4</text>
<text x="226.9" y="76.1">2</text>
<text x="230.5" y="73.4" transform="rotate(-90 230.5 73.4)">1</text>
<text x="230.5" y="78.2" transform="rotate(-90 230.5 78.2)">3</text>
<text x="33.7" y="95.5" transform="rotate(-90 33.7 95.5)">3</text>
<text x="33.7" y="90.8" transform="rotate(-90 33.7 90.8)">1</text>
<text x="34.8" y="93.5">2</text>
<text x="132.2" y="95.4">NC2</text>
<text x="132.2" y="101.2">2</text>
<text x="132.2" y="99.3">5</text>
<text x="132.2" y="97.3">NC1</text>
<text x="132.2" y="107">1</text>
<text x="132.2" y="105.1">3</text>
<text x="132.2" y="103.1">4</text>
<text x="211.4" y="124.4">+</text>
<text x="211.4" y="126.3">-</text>
</g>
<g font-size="1.7" fill="#f00">
<text x="32.9" y="48.7">[8] WM8731_BCLK</text>
<text x="32.9" y="50.7">[8] WM8731_DAC_SDIO</text>
<text x="32.9" y="52.6">[8] WM8731_WS_LRCIO</text>
<text x="50.8" y="48.7">IO</text>
<text x="157.4" y="50.6">IO</text>
<text x="157.4" y="52.6">IO</text>
<text x="162.3" y="50.7">AUDIO_I2S_CLOCK [5,8]</text>
<text x="162.3" y="52.6">WM8731_SCK [8]</text>
<text x="32.9" y="54.5">[8] WM8731_ADC_SDIO</text>
<text x="157.4" y="54.5">IO</text>
<text x="162.3" y="54.5">WM8731_SDA [8]</text>
<text x="207.4" y="74.9">UHF MIC</text>
<text x="46.7" y="92.1">UHF_AUDIO</text>
<text x="230.7" y="93.1">IO</text>
<text x="234.6" y="93.1">BT_MIC [13]</text>
<text x="106.6" y="101.7">PHONE_OUT_R</text>
<text x="230.7" y="97">IO</text>
<text x="235.7" y="97">MIC_IN [11]</text>
<text x="44.2" y="102.8">[2,13] PHONE_OUT_R</text>
<text x="64.3" y="102.7">IO</text>
<text x="106.6" y="103.7">PHONE_OUT_L</text>
</g>
<g font-size="1.7" fill="#00f">
<text x="86.6" y="106.2" transform="rotate(-90 86.6 106.2)">+</text>
<text x="86.6" y="102.3" transform="rotate(-90 86.6 102.3)">+</text>
</g>
<g font-size="1.4">
<text x="30.9" y="1.4">5</text>
<text x="88.8" y="1.4">4</text>
<text x="146.7" y="1.4">3</text>
<text x="204.6" y="1.4">2</text>
<text x="262.6" y="1.4">1</text>
<text x=".5" y="26.1">D</text>
<text x="292" y="26.1">D</text>
<text x=".5" y="71.9">C</text>
<text x="292" y="71.9">C</text>
<text x=".5" y="117.8">B</text>
<text x="292" y="117.8">B</text>
<text x=".5" y="163.6">A</text>
<text x="292" y="163.6">A</text>
<text x="30.9" y="186.8">5</text>
<text x="88.8" y="186.8">4</text>
<text x="146.7" y="186.8">3</text>
<text x="204.6" y="186.8">2</text>
<text x="262.6" y="186.8">1</text>
</g>
</svg>
